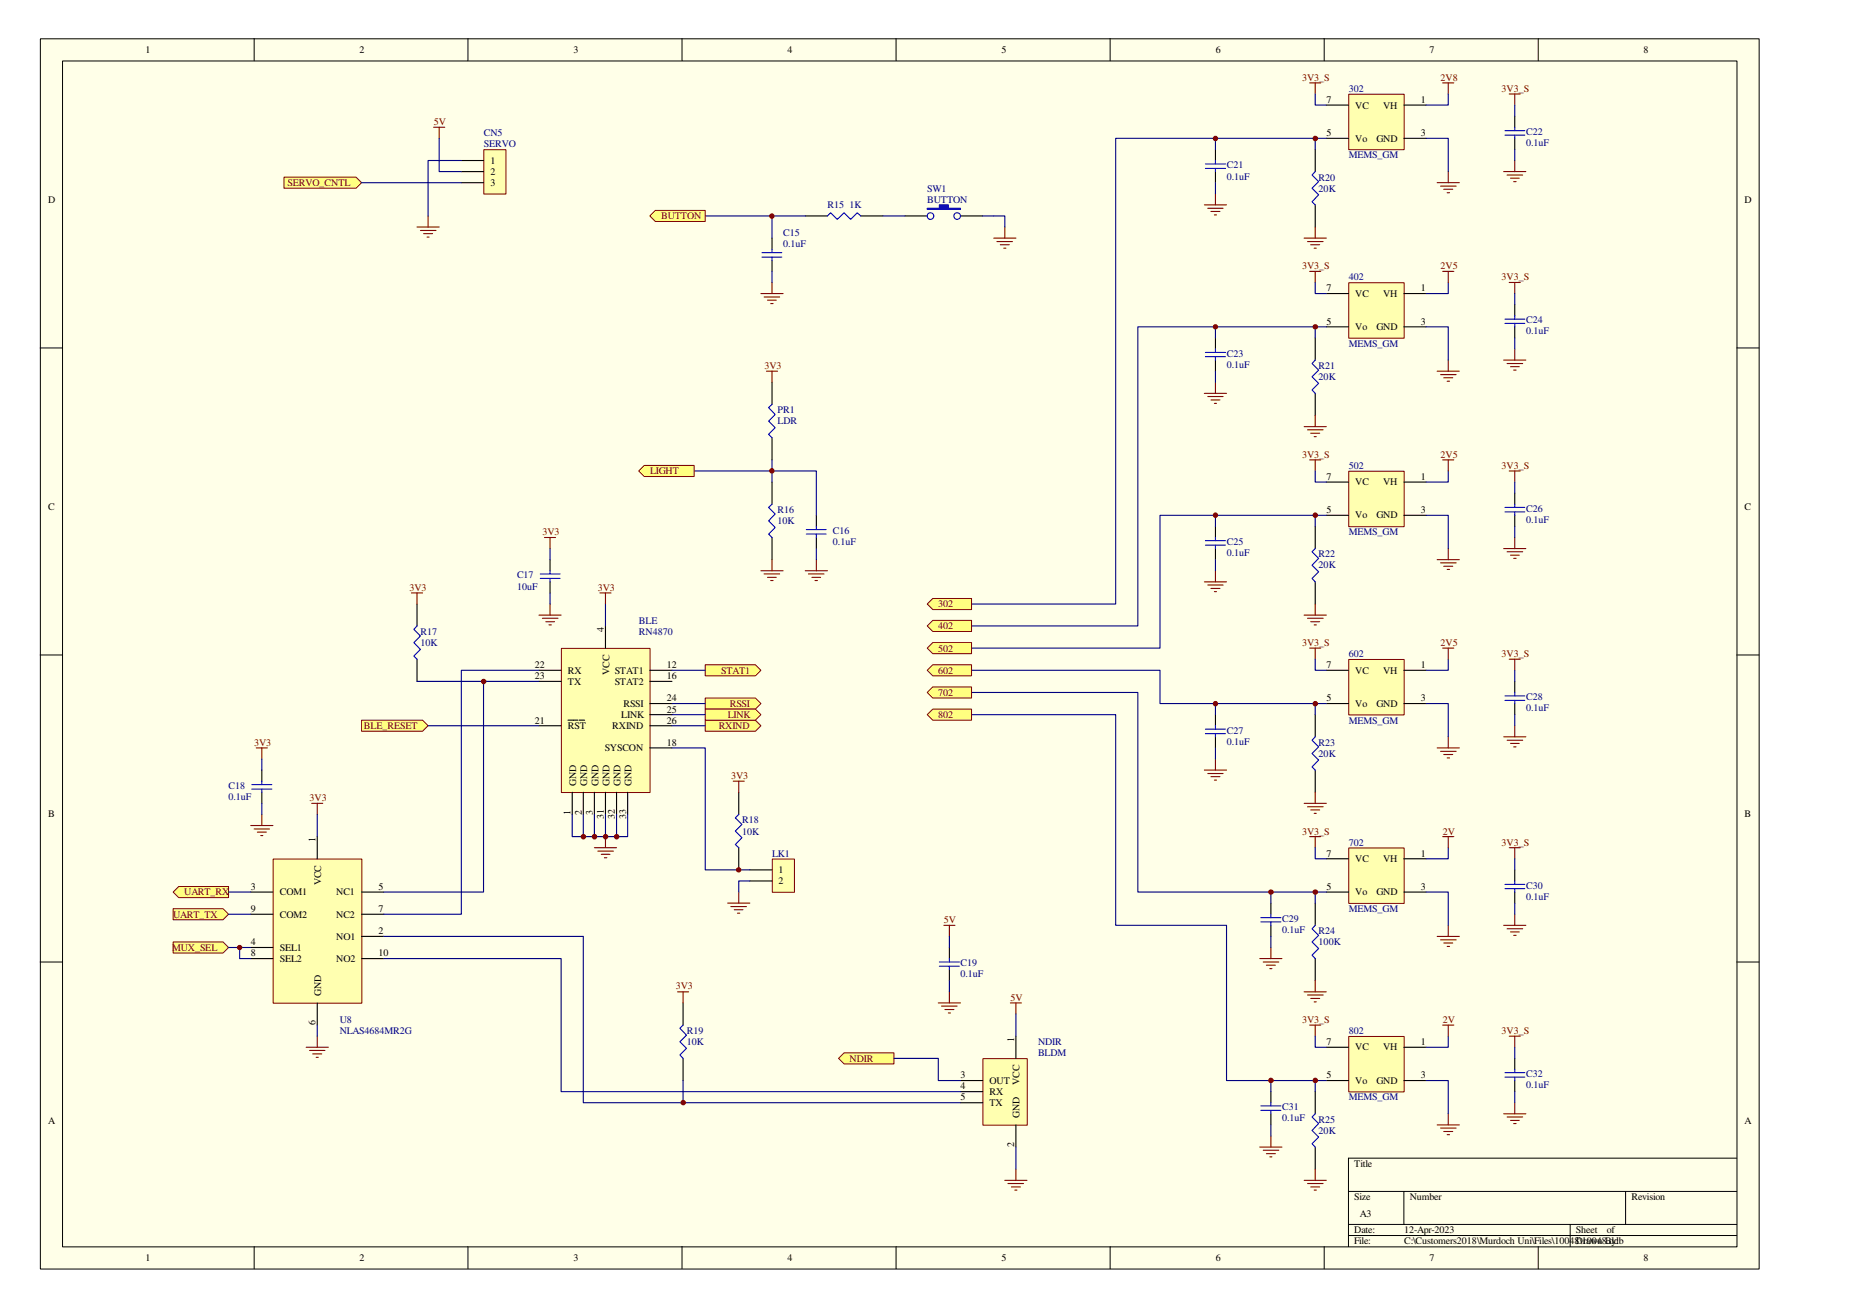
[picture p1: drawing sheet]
<svg xmlns="http://www.w3.org/2000/svg" width="297mm" height="210mm" viewBox="0 0 297 210" stroke-linecap="round" stroke-linejoin="round" font-family="sans-serif">
<path d="M6.5 6.2h275.6v197.3h-275.6z" fill="#ffffe8"/>
<g fill="none" stroke="#000" stroke-width=".16">
<path d="M6.5 6.2h275.6v197.3h-275.6zM10 9.8h268.6v190.1h-268.6zM40.8 6.2v3.5M75.1 6.2v3.5M109.4 6.2v3.5M143.7 6.2v3.5M178.1 6.2v3.5M212.4 6.2v3.5M246.7 6.2v3.5M6.4 55.8h3.6M278.5 55.8h3.6M6.4 105h3.6"/>
<path d="M278.5 105h3.6M6.4 154.3h3.6M278.5 154.3h3.6M40.8 199.9v3.6M75.1 199.9v3.6M109.4 199.9v3.6M143.7 199.9v3.6M178.1 199.9v3.6M212.4 199.9v3.6M216.3 191.1h62.2M216.3 196.3h62.2M216.3 198.1h62.2"/>
<path d="M225.2 191.1v5.2M246.7 199.9v3.6M251.8 196.3v3.6M260.7 191.1v5.2M278.5 185.7h-62.2v14.2"/>
</g>
<path d="M216.4 75.6h8.8v8.9h-8.8z" fill="#ffffb0"/>
<path d="M216.3 75.6h8.9v8.9h-8.9z" fill="none" stroke="#800000" stroke-width=".16"/>
<path d="M212.7 77.3h3.6M225.2 77.3h3.5M212.7 82.6h3.6M225.2 82.6h3.5" fill="none" stroke="#000" stroke-width=".18"/>
<path d="M216.4 45.4h8.8v8.8h-8.8z" fill="#ffffb0"/>
<path d="M216.3 45.3h8.9v8.9h-8.9z" fill="none" stroke="#800000" stroke-width=".16"/>
<path d="M212.7 47.1h3.6M212.7 52.4h3.6M225.2 47.1h3.5M225.2 52.4h3.5" fill="none" stroke="#000" stroke-width=".18"/>
<path d="M216.4 15.2h8.8v8.8h-8.8z" fill="#ffffb0"/>
<path d="M216.3 15.1h8.9v8.9h-8.9z" fill="none" stroke="#800000" stroke-width=".16"/>
<path d="M212.7 16.8h3.6M225.2 16.8h3.5M212.7 22.2h3.6M225.2 22.2h3.5" fill="none" stroke="#000" stroke-width=".18"/>
<path d="M216.4 166.2h8.8v8.9h-8.8z" fill="#ffffb0"/>
<path d="M216.3 166.2h8.9v8.9h-8.9z" fill="none" stroke="#800000" stroke-width=".16"/>
<path d="M212.7 167.9h3.6M212.7 173.3h3.6M225.2 167.9h3.5M225.2 173.3h3.5" fill="none" stroke="#000" stroke-width=".18"/>
<path d="M216.4 136h8.8v8.9h-8.8z" fill="#ffffb0"/>
<path d="M216.3 136h8.9v8.9h-8.9z" fill="none" stroke="#800000" stroke-width=".16"/>
<path d="M212.7 137.7h3.6M225.2 137.7h3.5M212.7 143h3.6M225.2 143h3.5" fill="none" stroke="#000" stroke-width=".18"/>
<path d="M216.4 105.8h8.8v8.8h-8.8z" fill="#ffffb0"/>
<path d="M216.3 105.7h8.9v8.9h-8.9z" fill="none" stroke="#800000" stroke-width=".16"/>
<g fill="none" stroke="#000" stroke-width=".18">
<path d="M242.9 18.6v1.8M194.9 24v1.7M194.9 27.5v1.8M210.9 24v3.5M210.9 32.9v3.5M242.9 22.2v1.8M194.9 54.2v1.8M194.9 57.7v1.8M210.9 54.2v3.5M242.9 48.9v1.7M242.9 52.4v1.8M210.9 63.1v3.5"/>
<path d="M242.9 79.1v1.8M194.9 84.4v1.8M194.9 88v1.7M210.9 84.4v3.6M210.9 93.3v3.6M242.9 82.6v1.8M194.9 114.6v1.8M194.9 118.2v1.7M210.9 114.6v3.6M212.7 107.5h3.6M212.7 112.8h3.6M225.2 107.5h3.5"/>
<path d="M225.2 112.8h3.5M242.9 109.3v1.7M242.9 112.8v1.8M210.9 123.5v3.5M242.9 139.5v1.8M203.8 144.8v1.8M203.8 148.4v1.8M210.9 144.8v3.6M210.9 153.7v3.6M242.9 143v1.8M203.8 175v1.8M203.8 178.6v1.8"/>
<path d="M210.9 175v3.6M242.9 169.7v1.8M242.9 173.3v1.7M210.9 183.9v3.6"/>
</g>
<g fill="none" stroke="#00f" stroke-width=".18">
<path d="M193.3 27h3.3M193.3 26.3h3.3M194.9 25.7v.6M194.9 27v.5M210.9 27.5l-.5 .6 1.1 1-1.1 1.1 1.1 1-1.1 1.1 .5 .6M241.4 21.7h3.2M241.4 21h3.2M242.9 20.4v.6M242.9 21.7v.5M193.3 57.2h3.3M193.3 56.5h3.3M194.9 56v.5"/>
<path d="M194.9 57.2v.5M210.9 57.7l-.5 .6 1.1 1.1-1.1 1 1.1 1.1-1.1 1 .5 .6M241.4 51.9h3.2M241.4 51.2h3.2M242.9 50.6v.6M242.9 51.9v.5M193.3 87.4h3.3M193.3 86.7h3.3M194.9 86.2v.5M194.9 87.4v.6M210.9 88l-.5 .5 1.1 1-1.1 1.1 1.1 1.1-1.1 1.1 .5 .5M241.4 82.1h3.2"/>
<path d="M241.4 81.4h3.2M242.9 80.9v.5M242.9 82.1v.5M193.3 117.6h3.3M193.3 116.9h3.3M194.9 116.4v.5M194.9 117.6v.6M210.9 118.2l-.5 .5 1.1 1.1-1.1 1 1.1 1.1-1.1 1.1 .5 .5M241.4 112.3h3.2M241.4 111.6h3.2M242.9 111v.6M242.9 112.3v.5"/>
<path d="M202.2 147.8h3.2M202.2 147.2h3.2M203.8 146.6v.6M203.8 147.8v.6M210.9 148.4l-.5 .5 1.1 1.1-1.1 1 1.1 1.1-1.1 1.1 .5 .5M241.4 142.5h3.2M241.4 141.8h3.2M242.9 141.3v.5M242.9 142.5v.5M202.2 178.1h3.2M202.2 177.3h3.2M203.8 176.8v.5"/>
<path d="M203.8 178.1v.5M210.9 178.6l-.5 .5 1.1 1.1-1.1 1.1 1.1 1-1.1 1.1 .5 .5M241.4 172.7h3.2M241.4 172h3.2M242.9 171.5v.5M242.9 172.7v.6"/>
</g>
<g fill="none" stroke="#800000" stroke-width=".18">
<path d="M210.1 13.3h1.7M210.9 13.3v1.8M231.4 13.3h1.8M232.3 13.3v1.8M242.1 15.1h1.7M242.9 15.1v1.7M193.2 32.9h3.5M193.7 33.4h2.5M194.2 33.9h1.5M194.8 34.5h.3M194.9 31.1v1.8M209.2 38.2h3.5"/>
<path d="M209.7 38.7h2.5M210.2 39.2h1.5M210.8 39.8h.3M210.9 36.4v1.8M230.5 29.3h3.6M231.1 29.8h2.5M231.6 30.4h1.4M232.1 30.9h.4M232.3 27.5v1.8M241.2 27.5h3.5M241.7 28.1h2.5M242.3 28.6h1.4"/>
<path d="M242.8 29.1h.4M242.9 25.7v1.8M210.1 43.5h1.7M210.9 43.5v1.8M230.5 59.5h3.6M231.4 43.5h1.8M232.3 43.5v1.8M232.3 57.7v1.8M241.2 57.7h3.5M241.7 58.3h2.5M242.1 45.3h1.7M242.3 58.8h1.4"/>
<path d="M242.8 59.4h.4M242.9 45.3v1.8M242.9 56v1.7M193.2 63.1h3.5M193.7 63.6h2.5M194.2 64.1h1.5M194.8 64.7h.3M194.9 61.3v1.8M209.2 68.4h3.5M209.7 68.9h2.5M210.1 73.7h1.7M210.2 69.5h1.5"/>
<path d="M210.8 70h.3M210.9 66.6v1.8M210.9 73.7v1.8M231.1 60.1h2.5M231.4 73.7h1.8M231.6 60.6h1.4M232.1 61.1h.4M232.3 73.7v1.8M242.1 75.5h1.7M242.9 75.5v1.8M193.2 93.3h3.5M193.7 93.8h2.5"/>
<path d="M194.2 94.4h1.5M194.8 94.9h.3M194.9 91.5v1.8M209.2 98.6h3.5M209.7 99.1h2.5M210.2 99.7h1.5M210.9 96.9v1.7M230.5 89.7h3.6M231.1 90.3h2.5M231.6 90.8h1.4M232.1 91.3h.4M232.3 88v1.7"/>
<path d="M241.2 88h3.5M241.7 88.5h2.5M242.3 89h1.4M242.8 89.5h.4M242.9 86.2v1.8M210.1 103.9h1.7M210.8 100.2h.3M210.9 103.9v1.8M230.5 119.9h3.6M231.4 103.9h1.8M232.3 103.9v1.8M232.3 118.2v1.7"/>
<path d="M241.2 118.2h3.5M241.7 118.7h2.5M242.1 105.7h1.7M242.3 119.2h1.4M242.8 119.8h.4M242.9 105.7v1.8M242.9 116.4v1.8M193.2 123.5h3.5M193.7 124h2.5M194.2 124.5h1.5M194.8 125.1h.3M194.9 121.7v1.8"/>
<path d="M209.2 128.8h3.5M209.7 129.4h2.5M210.1 134.2h1.7M210.2 129.9h1.5M210.8 130.4h.3M210.9 127v1.8M210.9 134.2v1.7M231.1 120.5h2.5M231.4 134.2h1.8M231.6 121h1.4M232.1 121.5h.4M232.3 134.2v1.7"/>
<path d="M242.1 135.9h1.7M242.9 135.9v1.8M202.1 153.7h3.5M202.6 154.3h2.5M203.1 154.8h1.5M203.7 155.3h.3M203.8 151.9v1.8M209.2 159h3.5M209.7 159.6h2.5M210.9 157.3v1.7M230.5 150.2h3.6M231.1 150.7h2.5"/>
<path d="M231.6 151.2h1.4M232.1 151.8h.4M232.3 148.4v1.8M241.2 148.4h3.5M241.7 148.9h2.5M242.3 149.4h1.4M242.8 150h.4M242.9 146.6v1.8M210.1 164.4h1.7M210.2 160.1h1.5M210.8 160.7h.3M210.9 164.4v1.8"/>
<path d="M231.4 164.4h1.8M232.3 164.4v1.8M232.3 178.6v1.8M241.2 178.6h3.5M241.7 179.1h2.5M242.1 166.2h1.7M242.3 179.7h1.4M242.9 166.2v1.7M242.9 176.8v1.8M202.1 183.9h3.5M202.6 184.4h2.5M203.1 185h1.5"/>
<path d="M203.7 185.5h.3M203.8 182.2v1.7M209.2 189.3h3.5M209.7 189.8h2.5M210.2 190.3h1.5M210.8 190.8h.3M210.9 187.5v1.8M230.5 180.4h3.6M231.1 180.9h2.5M231.6 181.4h1.4M232.1 181.9h.4M242.8 180.2h.4"/>
</g>
<g fill="none" stroke="#000080" stroke-width=".18">
<path d="M210.9 15.1v1.7h1.8M232.3 15.1v1.7h-3.6M242.9 16.8v1.8M194.9 22.2v1.8M194.9 29.3v1.8M210.9 22.2h-32v74.7h-23.1M212.7 22.2h-1.8v1.8M228.7 22.2h3.6v5.3M242.9 24v1.7M194.9 52.4v1.8M194.9 59.5v1.8M210.9 45.3v1.8h1.8"/>
<path d="M210.9 52.4h-28.4v48h-26.7M212.7 52.4h-1.8v1.8M228.7 52.4h3.6v5.3M232.3 45.3v1.8h-3.6M242.9 47.1v1.8M242.9 54.2v1.8M210.9 75.5v1.8h1.8M232.3 75.5v1.8h-3.6M242.9 77.3v1.8M194.9 82.6v1.8M194.9 89.7v1.8M210.9 82.6h-24.8v21.3h-30.3"/>
<path d="M212.7 82.6h-1.8v1.8M228.7 82.6h3.6v5.4M242.9 84.4v1.8M155.8 107.5h30.3v5.3h24.8M155.8 111h26.7v32h28.4M155.8 114.6h23.1v33.8h17.8v24.9h14.2M194.9 112.8v1.8M194.9 119.9v1.8M210.9 105.7v1.8h1.8M212.7 112.8h-1.8v1.8M228.7 112.8h3.6v5.4M232.3 105.7v1.8h-3.6"/>
<path d="M242.9 107.5v1.8M242.9 114.6v1.8M210.9 135.9v1.8h1.8M232.3 135.9v1.8h-3.6M242.9 137.7v1.8M203.8 143v1.8M203.8 150.2v1.7M212.7 143h-1.8v1.8M228.7 143h3.6v5.4M242.9 144.8v1.8M203.8 173.3v1.7M210.9 166.2v1.7h1.8"/>
<path d="M212.7 173.3h-1.8v1.7M228.7 173.3h3.6v5.3M232.3 166.2v1.7h-3.6M242.9 167.9v1.8M242.9 175v1.8M203.8 180.4v1.8"/>
</g>
<path d="M148.7 96.9l.9-.9h6.2v1.7h-6.2z" fill-rule="evenodd" fill="#ffff80"/>
<path d="M148.7 96.9l.9-.9h6.2v1.7h-6.2z" fill="none" stroke="#800000" stroke-width=".16"/>
<path d="M148.7 100.4l.9-.9h6.2v1.8h-6.2z" fill-rule="evenodd" fill="#ffff80"/>
<path d="M148.7 100.4l.9-.9h6.2v1.8h-6.2z" fill="none" stroke="#800000" stroke-width=".16"/>
<path d="M148.7 103.9l.9-.9h6.2v1.8h-6.2z" fill-rule="evenodd" fill="#ffff80"/>
<path d="M148.7 103.9l.9-.9h6.2v1.8h-6.2z" fill="none" stroke="#800000" stroke-width=".16"/>
<path d="M148.7 107.5l.9-.9h6.2v1.8h-6.2z" fill-rule="evenodd" fill="#ffff80"/>
<path d="M148.7 107.5l.9-.9h6.2v1.8h-6.2z" fill="none" stroke="#800000" stroke-width=".16"/>
<path d="M148.7 111l.9-.8h6.2v1.7h-6.2z" fill-rule="evenodd" fill="#ffff80"/>
<path d="M148.7 111l.9-.8h6.2v1.7h-6.2z" fill="none" stroke="#800000" stroke-width=".16"/>
<path d="M148.7 114.6l.9-.9h6.2v1.8h-6.2z" fill-rule="evenodd" fill="#ffff80"/>
<path d="M148.7 114.6l.9-.9h6.2v1.8h-6.2z" fill="none" stroke="#800000" stroke-width=".16"/>
<path d="M134.5 169.7l.9-.9h8v1.8h-8z" fill-rule="evenodd" fill="#ffff80"/>
<path d="M134.5 169.7l.9-.9h8v1.8h-8z" fill="none" stroke="#800000" stroke-width=".16"/>
<path d="M161.2 189.3h3.5M161.7 189.8h2.5M162.2 190.3h1.5M162.8 190.8h.3M162.9 187.5v1.8" fill="none" stroke="#800000" stroke-width=".18"/>
<path d="M157.7 169.8h7.1v10.6h-7.1z" fill="#ffffb0"/>
<path d="M157.6 169.8h7.2v10.6h-7.2z" fill="none" stroke="#800000" stroke-width=".16"/>
<path d="M154 173.3h3.6M154 175h3.6M154 176.8h3.6M162.9 166.2v3.5M162.9 180.4v3.5" fill="none" stroke="#000" stroke-width=".18"/>
<path d="M162 160.8h1.8M162.9 160.8v1.8" fill="none" stroke="#800000" stroke-width=".18"/>
<path d="M162.9 162.6v3.6M162.9 183.9v3.6" fill="none" stroke="#000080" stroke-width=".18"/>
<circle cx="211" cy="173.2" r=".37" fill="#800000"/>
<circle cx="211" cy="173.2" r=".37" fill="none" stroke="#800000" stroke-width=".16"/>
<circle cx="203.8" cy="173.2" r=".37" fill="#800000"/>
<circle cx="203.8" cy="173.2" r=".37" fill="none" stroke="#800000" stroke-width=".16"/>
<circle cx="211" cy="143" r=".36" fill="#800000"/>
<circle cx="211" cy="143" r=".36" fill="none" stroke="#800000" stroke-width=".16"/>
<circle cx="203.9" cy="143" r=".36" fill="#800000"/>
<circle cx="203.9" cy="143" r=".36" fill="none" stroke="#800000" stroke-width=".16"/>
<circle cx="211" cy="112.8" r=".37" fill="#800000"/>
<circle cx="211" cy="112.8" r=".37" fill="none" stroke="#800000" stroke-width=".16"/>
<circle cx="194.9" cy="112.8" r=".35" fill="#800000"/>
<circle cx="194.9" cy="112.8" r=".35" fill="none" stroke="#800000" stroke-width=".16"/>
<circle cx="211" cy="22.2" r=".37" fill="#800000"/>
<circle cx="211" cy="22.2" r=".37" fill="none" stroke="#800000" stroke-width=".16"/>
<circle cx="194.9" cy="22.2" r=".35" fill="#800000"/>
<circle cx="194.9" cy="22.2" r=".35" fill="none" stroke="#800000" stroke-width=".16"/>
<circle cx="211" cy="52.4" r=".36" fill="#800000"/>
<circle cx="211" cy="52.4" r=".36" fill="none" stroke="#800000" stroke-width=".16"/>
<circle cx="194.9" cy="52.4" r=".35" fill="#800000"/>
<circle cx="194.9" cy="52.4" r=".35" fill="none" stroke="#800000" stroke-width=".16"/>
<circle cx="211" cy="82.6" r=".37" fill="#800000"/>
<circle cx="211" cy="82.6" r=".37" fill="none" stroke="#800000" stroke-width=".16"/>
<circle cx="194.9" cy="82.6" r=".35" fill="#800000"/>
<circle cx="194.9" cy="82.6" r=".35" fill="none" stroke="#800000" stroke-width=".16"/>
<path d="M145.2 34.6h3.5M154 34.6h3.6" fill="none" stroke="#000" stroke-width=".18"/>
<path d="M148.7 33.4h2v-.5h1.4v.5h1.9v.2h-5.3z" fill-rule="evenodd" fill="#00f"/>
<g fill="none" stroke="#00f" stroke-width=".18">
<path d="M123.8 40v.5M132.7 34.6l.5-.5 1.1 1.1 1.1-1.1 1 1.1 1.1-1.1 .5 .5M148.7 33.4h2v-.5h1.4v.5h1.9v.2h-5.3zM122.2 41.2h3.2M122.2 40.5h3.2M123.8 41.2v.5"/>
<circle cx="149.2" cy="34.6" r=".54"/>
<circle cx="153.5" cy="34.6" r=".54"/>
</g>
<path d="M123.8 38.2v1.8M129.2 34.6h3.5M138 34.6h3.6M123.8 41.7v1.8" fill="none" stroke="#000" stroke-width=".18"/>
<path d="M113.1 34.6h16.1M123.8 34.6v3.6M141.6 34.6h3.6M157.6 34.6h3.6v1.8M123.8 43.5v1.8" fill="none" stroke="#000080" stroke-width=".18"/>
<path d="M159.4 38.2h3.5M159.9 38.7h2.5M160.4 39.2h1.5M161 39.8h.3M161.2 36.4v1.8M122 47.1h3.6M122.6 47.6h2.5M123.1 48.1h1.4M123.6 48.7h.4M123.8 45.3v1.8" fill="none" stroke="#800000" stroke-width=".18"/>
<path d="M104.2 34.6l.9-.9h8v1.8h-8z" fill-rule="evenodd" fill="#ffff80"/>
<path d="M104.2 34.6l.9-.9h8v1.8h-8z" fill="none" stroke="#800000" stroke-width=".16"/>
<path d="M111.3 75.5h12.5M123.8 73.7v3.6M143.4 169.7h7.1v3.6h3.5" fill="none" stroke="#000080" stroke-width=".18"/>
<path d="M123.8 61.3v3.6M123.8 70.2v3.5M123.8 77.3v3.6M123.8 86.2v3.5" fill="none" stroke="#000" stroke-width=".18"/>
<path d="M123.8 64.9l-.5 .5 1 1.1-1 1 1 1.1-1 1 .5 .6M123.8 80.9l-.5 .5 1 1-1 1.1 1 1.1-1 1 .5 .6" fill="none" stroke="#00f" stroke-width=".18"/>
<path d="M122.9 59.5h1.8M123.8 59.5v1.8M122 91.5h3.6M122.6 92h2.5M123.1 92.6h1.4M123.6 93.1h.4M123.8 89.7v1.8" fill="none" stroke="#800000" stroke-width=".18"/>
<path d="M102.4 75.5l.9-.9h8v1.8h-8z" fill-rule="evenodd" fill="#ffff80"/>
<path d="M102.4 75.5l.9-.9h8v1.8h-8z" fill="none" stroke="#800000" stroke-width=".16"/>
<path d="M66.9 36.4h3.5M67.4 37h2.5M67.9 37.5h1.5M68.5 38h.3M68.7 34.6v1.8M69.6 20.4h1.7M70.4 20.4v1.8" fill="none" stroke="#800000" stroke-width=".18"/>
<path d="M77.6 24h3.5v7.1h-3.5z" fill="#ffffb0"/>
<path d="M77.6 24h3.5v7.1h-3.5z" fill="none" stroke="#800000" stroke-width=".16"/>
<path d="M74 25.7h3.6M74 27.5h3.6M74 29.3h3.6" fill="none" stroke="#000" stroke-width=".18"/>
<path d="M45.5 28.4h11.6l.9 .9-.9 .9h-11.6z" fill-rule="evenodd" fill="#ffff80"/>
<path d="M45.5 28.4h11.6l.9 .9-.9 .9h-11.6z" fill="none" stroke="#800000" stroke-width=".16"/>
<path d="M58 29.3h16M70.4 22.2v5.3h3.6M74 25.7h-5.3v8.9" fill="none" stroke="#000080" stroke-width=".18"/>
<path d="M90.1 104h14.2v23.1h-14.2z" fill="#ffffb0"/>
<path d="M90 104h14.3v23.1h-14.3z" fill="none" stroke="#800000" stroke-width=".16"/>
<g fill="none" stroke="#000" stroke-width=".18">
<path d="M86.4 107.5h3.6M86.4 109.3h3.6M86.4 116.4h3.6M91.1 115.5h1.6M92.9 115.5h.9M97.1 100.4v3.5M104.2 107.5h3.6M104.2 109.3h3.6M104.2 119.9h3.6M104.2 114.6h3.6M104.2 116.4h3.6M104.2 112.8h3.6"/>
<path d="M91.8 127v3.6M93.6 127v3.6M95.3 127v3.6M97.1 127v3.6M98.9 127v3.6M100.7 127v3.6"/>
</g>
<path d="M43.9 137.8h14.1v23.1h-14.1z" fill="#ffffb0"/>
<path d="M43.8 137.8h14.2v23.1h-14.2z" fill="none" stroke="#800000" stroke-width=".16"/>
<path d="M50.9 134.2v3.5M40.2 143h3.6M40.2 146.6h3.6M40.2 153.7h3.6M40.2 151.9h3.6M58 143h3.5M58 146.6h3.5M58 153.7h3.5M58 150.2h3.5M152.3 151.9v1.8M152.3 155.5v1.8M50.9 160.8v3.6" fill="none" stroke="#000" stroke-width=".18"/>
<path d="M150.7 154.9h3.2M150.7 154.3h3.2M152.3 153.7v.6M152.3 154.9v.6" fill="none" stroke="#00f" stroke-width=".18"/>
<path d="M151.4 148.4h1.8M152.3 148.4v1.8M152.3 159v1.8M150.5 160.8h3.5M151 161.3h2.5M151.6 161.9h1.4M152.1 162.4h.3" fill="none" stroke="#800000" stroke-width=".18"/>
<path d="M152.3 150.2v1.7M152.3 157.3v1.7" fill="none" stroke="#000080" stroke-width=".18"/>
<path d="M28.7 142.2h8v1.7h-8l-.9-.9z" fill-rule="evenodd" fill="#ffff80"/>
<path d="M28.7 142.2h8v1.7h-8l-.9-.9z" fill="none" stroke="#800000" stroke-width=".16"/>
<path d="M27.8 145.7h8l.9 .9-.9 .9h-8z" fill-rule="evenodd" fill="#ffff80"/>
<path d="M27.8 145.7h8l.9 .9-.9 .9h-8z" fill="none" stroke="#800000" stroke-width=".16"/>
<path d="M42 121.7v1.8M42 128.8v1.8M50.9 130.6v3.6M91.8 130.6v3.6h8.9v-3.6M98.9 130.6v3.6M36.7 146.6h3.5M36.7 143h3.5M50.9 164.4v1.8" fill="none" stroke="#000080" stroke-width=".18"/>
<path d="M42 123.5v1.8M42 127v1.8" fill="none" stroke="#000" stroke-width=".18"/>
<path d="M40.4 126.5h3.2M40.4 125.8h3.2M42 125.3v.5M42 126.5v.5" fill="none" stroke="#00f" stroke-width=".18"/>
<g fill="none" stroke="#800000" stroke-width=".18">
<path d="M41.1 119.9h1.8M42 119.9v1.8M40.2 132.4h3.6M40.8 132.9h2.4M41.3 133.4h1.4M41.8 134h.4M42 130.6v1.8M50 128.8h1.8M50.9 128.8v1.8M95.3 135.9h3.6M95.9 136.5h2.5M96.4 137h1.4"/>
<path d="M96.9 137.5h.4M97.1 134.2v1.7M49.1 167.9h3.6M49.7 168.4h2.4M50.2 169h1.4M50.7 169.5h.4M50.9 166.2v1.7"/>
</g>
<circle cx="98.9" cy="134.2" r=".36" fill="#800000"/>
<circle cx="98.9" cy="134.2" r=".36" fill="none" stroke="#800000" stroke-width=".16"/>
<path d="M97.1 130.6v3.6" fill="none" stroke="#000080" stroke-width=".18"/>
<circle cx="97.1" cy="134.2" r=".36" fill="#800000"/>
<circle cx="97.1" cy="134.2" r=".36" fill="none" stroke="#800000" stroke-width=".16"/>
<path d="M95.3 130.6v3.6" fill="none" stroke="#000080" stroke-width=".18"/>
<circle cx="95.4" cy="134.2" r=".36" fill="#800000"/>
<circle cx="95.4" cy="134.2" r=".36" fill="none" stroke="#800000" stroke-width=".16"/>
<path d="M93.6 130.6v3.6" fill="none" stroke="#000080" stroke-width=".18"/>
<circle cx="93.6" cy="134.2" r=".36" fill="#800000"/>
<circle cx="93.6" cy="134.2" r=".36" fill="none" stroke="#800000" stroke-width=".16"/>
<path d="M88.2 89.7v1.8M88.2 93.3v1.8" fill="none" stroke="#000" stroke-width=".18"/>
<path d="M86.7 92.8h3.1M86.7 92h3.1M88.2 91.5v.5M88.2 92.8v.5" fill="none" stroke="#00f" stroke-width=".18"/>
<path d="M86.4 98.6h3.6M87 99.1h2.5M87.3 86.2h1.8M87.5 99.7h1.4M88.2 86.2v1.8M88.2 96.9v1.7M96.2 95.1h1.8M97.1 95.1v1.8M88.1 100.2h.3" fill="none" stroke="#800000" stroke-width=".18"/>
<path d="M88.2 88v1.7M88.2 95.1v1.8M97.1 96.9v3.5M86.4 109.3h-8.8v33.7h-16.1M86.4 107.5h-12.4v39.1h-12.5M61.5 153.7h28.5v21.3h64M61.5 150.2h32.1v26.6h60.4" fill="none" stroke="#000080" stroke-width=".18"/>
<path d="M113.1 106.6h8.1l.8 .9-.8 .9h-8.1z" fill-rule="evenodd" fill="#ffff80"/>
<path d="M113.1 106.6h8.1l.8 .9-.8 .9h-8.1z" fill="none" stroke="#800000" stroke-width=".16"/>
<path d="M58 115.5h9.8l.9 .9-.9 .9h-9.8z" fill-rule="evenodd" fill="#ffff80"/>
<path d="M58 115.5h9.8l.9 .9-.9 .9h-9.8z" fill="none" stroke="#800000" stroke-width=".16"/>
<path d="M68.7 116.4h17.7" fill="none" stroke="#000080" stroke-width=".18"/>
<path d="M113.1 111.9h8.1l.8 .9-.8 .9h-8.1z" fill-rule="evenodd" fill="#ffff80"/>
<path d="M113.1 111.9h8.1l.8 .9-.8 .9h-8.1z" fill="none" stroke="#800000" stroke-width=".16"/>
<path d="M113.1 115.5h8.1l.8 .9-.8 .9h-8.1z" fill-rule="evenodd" fill="#ffff80"/>
<path d="M113.1 115.5h8.1l.8 .9-.8 .9h-8.1z" fill="none" stroke="#800000" stroke-width=".16"/>
<path d="M113.1 113.7h8.1l.8 .9-.8 .9h-8.1z" fill-rule="evenodd" fill="#ffff80"/>
<path d="M113.1 113.7h8.1l.8 .9-.8 .9h-8.1z" fill="none" stroke="#800000" stroke-width=".16"/>
<path d="M107.8 107.5h5.3M107.8 112.8h5.3M107.8 114.6h5.3M107.8 116.4h5.3" fill="none" stroke="#000080" stroke-width=".18"/>
<path d="M27.8 151h8l.9 .9-.9 .9h-8z" fill-rule="evenodd" fill="#ffff80"/>
<path d="M27.8 151h8l.9 .9-.9 .9h-8z" fill="none" stroke="#800000" stroke-width=".16"/>
<path d="M36.7 151.9h3.5M38.4 151.9v1.8h1.8" fill="none" stroke="#000080" stroke-width=".18"/>
<circle cx="38.4" cy="151.9" r=".35" fill="#800000"/>
<circle cx="38.4" cy="151.9" r=".35" fill="none" stroke="#800000" stroke-width=".16"/>
<circle cx="123.8" cy="34.6" r=".36" fill="#800000"/>
<circle cx="123.8" cy="34.6" r=".36" fill="none" stroke="#800000" stroke-width=".16"/>
<path d="M123.9 137.8h3.5v5.3h-3.5z" fill="#ffffb0"/>
<path d="M123.9 137.8h3.5v5.3h-3.5z" fill="none" stroke="#800000" stroke-width=".16"/>
<path d="M118.5 127v3.6M118.5 135.9v3.6M120.3 139.5h3.5M120.3 141.3h3.5" fill="none" stroke="#000" stroke-width=".18"/>
<path d="M107.8 119.9h5.3v19.6h7.2M120.3 141.3h-1.8v1.7" fill="none" stroke="#000080" stroke-width=".18"/>
<path d="M116.7 144.8h3.6M117.2 145.4h2.5M117.8 145.9h1.4M118.3 146.4h.4M118.5 143v1.8" fill="none" stroke="#800000" stroke-width=".18"/>
<path d="M118.5 130.6l-.6 .5 1.1 1.1-1.1 1.1 1.1 1-1.1 1.1 .6 .5" fill="none" stroke="#00f" stroke-width=".18"/>
<circle cx="118.5" cy="139.5" r=".35" fill="#800000"/>
<circle cx="118.5" cy="139.5" r=".35" fill="none" stroke="#800000" stroke-width=".16"/>
<path d="M129.2 91.5h3.5M129.7 92h2.5M130.2 92.6h1.4M130.7 93.1h.4M130.9 89.7v1.8M117.6 125.3h1.8M118.5 125.3v1.7" fill="none" stroke="#800000" stroke-width=".18"/>
<path d="M130.9 82.6v1.8M130.9 86.2v1.8" fill="none" stroke="#000" stroke-width=".18"/>
<path d="M129.3 85.6h3.2M129.3 84.9h3.2M130.9 84.4v.5M130.9 85.6v.6" fill="none" stroke="#00f" stroke-width=".18"/>
<path d="M123.8 75.5h7.1v7.1M130.9 88v1.7" fill="none" stroke="#000080" stroke-width=".18"/>
<circle cx="123.8" cy="75.5" r=".36" fill="#800000"/>
<circle cx="123.8" cy="75.5" r=".36" fill="none" stroke="#800000" stroke-width=".16"/>
<path d="M109.6 160.8v3.6M109.6 169.7v3.6" fill="none" stroke="#000" stroke-width=".18"/>
<path d="M109.6 164.4l-.6 .5 1.1 1.1-1.1 1 1.1 1.1-1.1 1.1 .6 .5" fill="none" stroke="#00f" stroke-width=".18"/>
<path d="M108.7 159h1.7M109.6 159v1.8" fill="none" stroke="#800000" stroke-width=".18"/>
<path d="M109.6 173.3v3.5" fill="none" stroke="#000080" stroke-width=".18"/>
<circle cx="109.6" cy="176.8" r=".36" fill="#800000"/>
<circle cx="109.6" cy="176.8" r=".36" fill="none" stroke="#800000" stroke-width=".16"/>
<path d="M66.9 96.9v3.5M66.9 105.7v3.6" fill="none" stroke="#000" stroke-width=".18"/>
<path d="M66.9 100.4l-.5 .5 1 1.1-1 1 1 1.1-1 1.1 .5 .5" fill="none" stroke="#00f" stroke-width=".18"/>
<path d="M66 95.1h1.8M66.9 95.1v1.8" fill="none" stroke="#800000" stroke-width=".18"/>
<path d="M66.9 109.3h10.7" fill="none" stroke="#000080" stroke-width=".18"/>
<circle cx="77.6" cy="109.3" r=".36" fill="#800000"/>
<circle cx="77.6" cy="109.3" r=".36" fill="none" stroke="#800000" stroke-width=".16"/>
<g font-size="1.6">
<text x="23.3" y="8.5">1</text>
<text x="57.7" y="8.5">2</text>
<text x="92" y="8.5">3</text>
<text x="126.3" y="8.5">4</text>
<text x="160.7" y="8.5">5</text>
<text x="195" y="8.5">6</text>
<text x="229.3" y="8.5">7</text>
<text x="263.6" y="8.5">8</text>
<text x="212.8" y="16.5">7</text>
<text x="217.4" y="17.4">VC</text>
<text x="221.8" y="17.4">VH</text>
<text x="227.9" y="16.5">1</text>
<text x="212.8" y="21.8">5</text>
<text x="217.4" y="22.7">Vo</text>
<text x="220.8" y="22.7">GND</text>
<text x="227.9" y="21.8">3</text>
<text x="78.7" y="26.3">1</text>
<text x="78.7" y="28.1">2</text>
<text x="78.7" y="29.8">3</text>
<text x="7.7" y="32.5">D</text>
<text x="279.8" y="32.5">D</text>
<text x="212.8" y="46.7">7</text>
<text x="217.4" y="47.6">VC</text>
<text x="221.8" y="47.6">VH</text>
<text x="227.9" y="46.7">1</text>
<text x="212.8" y="52.1">5</text>
<text x="217.4" y="52.9">Vo</text>
<text x="220.8" y="52.9">GND</text>
<text x="227.9" y="52.1">3</text>
<text x="212.8" y="76.9">7</text>
<text x="217.4" y="77.8">VC</text>
<text x="221.8" y="77.8">VH</text>
<text x="227.9" y="76.9">1</text>
<text x="7.7" y="81.7">C</text>
<text x="212.8" y="82.3">5</text>
<text x="217.4" y="83.1">Vo</text>
<text x="220.8" y="83.1">GND</text>
<text x="227.9" y="82.3">3</text>
<text x="279.8" y="81.7">C</text>
<text x="96.9" y="101.3" transform="rotate(-90 96.9 101.3)">4</text>
<text x="85.8" y="107.1">22</text>
<text x="106.9" y="107.1">12</text>
<text x="212.8" y="107.1">7</text>
<text x="227.9" y="107.1">1</text>
<text x="85.8" y="108.9">23</text>
<text x="91.1" y="108">RX</text>
<text x="91.1" y="109.8">TX</text>
<text x="97.7" y="108.2" transform="rotate(-90 97.7 108.2)">VCC</text>
<text x="98.6" y="108">STAT1</text>
<text x="98.6" y="109.8">STAT2</text>
<text x="100" y="113.4">RSSI</text>
<text x="106.9" y="108.9">16</text>
<text x="106.9" y="112.5">24</text>
<text x="212.8" y="112.5">5</text>
<text x="217.4" y="108">VC</text>
<text x="217.4" y="113.4">Vo</text>
<text x="220.8" y="113.4">GND</text>
<text x="221.8" y="108">VH</text>
<text x="227.9" y="112.5">3</text>
<text x="85.8" y="116">21</text>
<text x="91.1" y="116.9">RST</text>
<text x="98.2" y="116.9">RXIND</text>
<text x="99.6" y="115.1">LINK</text>
<text x="106.9" y="114.3">25</text>
<text x="106.9" y="119.6">18</text>
<text x="106.9" y="116">26</text>
<text x="97" y="120.5">SYSCON</text>
<text x="7.7" y="130.9">B</text>
<text x="91.5" y="130.6" transform="rotate(-90 91.5 130.6)">1</text>
<text x="92.4" y="126" transform="rotate(-90 92.4 126)">GND</text>
<text x="93.3" y="130.6" transform="rotate(-90 93.3 130.6)">2</text>
<text x="94.2" y="126" transform="rotate(-90 94.2 126)">GND</text>
<text x="95.1" y="130.6" transform="rotate(-90 95.1 130.6)">3</text>
<text x="96" y="126" transform="rotate(-90 96 126)">GND</text>
<text x="96.9" y="131.3" transform="rotate(-90 96.9 131.3)">31</text>
<text x="97.7" y="126" transform="rotate(-90 97.7 126)">GND</text>
<text x="98.6" y="131.3" transform="rotate(-90 98.6 131.3)">32</text>
<text x="99.5" y="126" transform="rotate(-90 99.5 126)">GND</text>
<text x="100.4" y="131.3" transform="rotate(-90 100.4 131.3)">33</text>
<text x="101.3" y="126" transform="rotate(-90 101.3 126)">GND</text>
<text x="279.8" y="130.9">B</text>
<text x="50.6" y="135.1" transform="rotate(-90 50.6 135.1)">1</text>
<text x="212.8" y="137.4">7</text>
<text x="227.9" y="137.4">1</text>
<text x="40.3" y="142.7">3</text>
<text x="44.9" y="143.6">COM1</text>
<text x="51.5" y="142" transform="rotate(-90 51.5 142)">VCC</text>
<text x="53.9" y="143.6">NC1</text>
<text x="60.7" y="142.7">5</text>
<text x="124.9" y="140">1</text>
<text x="124.9" y="141.8">2</text>
<text x="212.8" y="142.7">5</text>
<text x="217.4" y="138.3">VC</text>
<text x="217.4" y="143.6">Vo</text>
<text x="220.8" y="143.6">GND</text>
<text x="221.8" y="138.3">VH</text>
<text x="227.9" y="142.7">3</text>
<text x="40.3" y="146.3">9</text>
<text x="44.9" y="147.2">COM2</text>
<text x="53.9" y="147.2">NC2</text>
<text x="60.7" y="149.8">2</text>
<text x="60.7" y="146.3">7</text>
<text x="40.3" y="151.6">4</text>
<text x="40.3" y="153.3">8</text>
<text x="44.9" y="152.4">SEL1</text>
<text x="44.9" y="154.2">SEL2</text>
<text x="53.9" y="154.2">NO2</text>
<text x="53.9" y="150.7">NO1</text>
<text x="60.7" y="153.3">10</text>
<text x="51.5" y="159.8" transform="rotate(-90 51.5 159.8)">GND</text>
<text x="50.6" y="164.4" transform="rotate(-90 50.6 164.4)">6</text>
<text x="162.6" y="167" transform="rotate(-90 162.6 167)">1</text>
<text x="212.8" y="167.6">7</text>
<text x="227.9" y="167.6">1</text>
<text x="154" y="172.9">3</text>
<text x="158.7" y="173.8">OUT</text>
<text x="163.5" y="174" transform="rotate(-90 163.5 174)">VCC</text>
<text x="212.8" y="172.9">5</text>
<text x="217.4" y="168.4">VC</text>
<text x="217.4" y="173.8">Vo</text>
<text x="220.8" y="173.8">GND</text>
<text x="221.8" y="168.4">VH</text>
<text x="227.9" y="172.9">3</text>
<text x="154" y="174.7">4</text>
<text x="154" y="176.4">5</text>
<text x="158.7" y="175.6">RX</text>
<text x="158.7" y="177.3">TX</text>
<text x="163.5" y="179.3" transform="rotate(-90 163.5 179.3)">GND</text>
<text x="7.7" y="180.2">A</text>
<text x="162.6" y="183.9" transform="rotate(-90 162.6 183.9)">2</text>
<text x="279.8" y="180.2">A</text>
<text x="217.2" y="187.1">Title</text>
<text x="217.2" y="192.4">Size</text>
<text x="217.2" y="197.8">Date:</text>
<text x="218.1" y="195.1">A3</text>
<text x="225.2" y="197.8">12-Apr-2023</text>
<text x="226.1" y="192.4">Number</text>
<text x="252.8" y="197.8">Sheet</text>
<text x="257.7" y="197.8">of</text>
<text x="261.7" y="192.4">Revision</text>
<text x="23.3" y="202.2">1</text>
<text x="57.7" y="202.2">2</text>
<text x="92" y="202.2">3</text>
<text x="126.3" y="202.2">4</text>
<text x="160.7" y="202.2">5</text>
<text x="195" y="202.2">6</text>
<text x="217.2" y="199.6">File:</text>
<text x="225.2" y="199.6">C:\Customers2018\Murdoch Uni\Files\10048\10048.ddb</text>
<text x="229.3" y="202.2">7</text>
<text x="252.8" y="199.6">Drawn By:</text>
<text x="263.6" y="202.2">8</text>
</g>
<g font-size="1.6" fill="#800000">
<text x="208.8" y="13">3V3_S</text>
<text x="231.1" y="13">2V8</text>
<text x="240.8" y="14.7">3V3_S</text>
<text x="69.6" y="20.1">5V</text>
<text x="46.1" y="29.8">SERVO_CNTL</text>
<text x="106" y="35.2">BUTTON</text>
<text x="208.8" y="43.2">3V3_S</text>
<text x="231.1" y="43.2">2V5</text>
<text x="240.8" y="45">3V3_S</text>
<text x="122.6" y="59.1">3V3</text>
<text x="104.3" y="76">LIGHT</text>
<text x="208.8" y="73.4">3V3_S</text>
<text x="231.1" y="73.4">2V5</text>
<text x="240.8" y="75.1">3V3_S</text>
<text x="87" y="85.8">3V3</text>
<text x="65.7" y="94.7">3V3</text>
<text x="95.9" y="94.7">3V3</text>
<text x="150.5" y="97.4">302</text>
<text x="150.5" y="100.9">402</text>
<text x="150.5" y="104.5">502</text>
<text x="208.8" y="103.6">3V3_S</text>
<text x="231.1" y="103.6">2V5</text>
<text x="240.8" y="105.4">3V3_S</text>
<text x="115.7" y="108">STAT1</text>
<text x="117" y="113.4">RSSI</text>
<text x="150.5" y="108">602</text>
<text x="150.5" y="111.6">702</text>
<text x="40.8" y="119.6">3V3</text>
<text x="58.4" y="116.9">BLE_RESET</text>
<text x="115.3" y="116.9">RXIND</text>
<text x="116.7" y="115.1">LINK</text>
<text x="150.5" y="115.1">802</text>
<text x="117.3" y="124.9">3V3</text>
<text x="49.7" y="128.5">3V3</text>
<text x="208.8" y="133.8">3V3_S</text>
<text x="231.4" y="133.8">2V</text>
<text x="240.8" y="135.6">3V3_S</text>
<text x="29.5" y="143.6">UART_RX</text>
<text x="27.8" y="147.2">UART_TX</text>
<text x="151.4" y="148">5V</text>
<text x="27.6" y="152.4">MUX_SEL</text>
<text x="108.4" y="158.7">3V3</text>
<text x="162" y="160.4">5V</text>
<text x="208.8" y="164">3V3_S</text>
<text x="231.4" y="164">2V</text>
<text x="240.8" y="165.8">3V3_S</text>
<text x="136.3" y="170.2">NDIR</text>
</g>
<g font-size="1.6" fill="#000080">
<text x="216.3" y="14.7">302</text>
<text x="77.6" y="21.8">CN5</text>
<text x="77.6" y="23.6">SERVO</text>
<text x="244.8" y="21.7">C22</text>
<text x="244.8" y="23.5">0.1uF</text>
<text x="196.8" y="27">C21</text>
<text x="196.8" y="28.8">0.1uF</text>
<text x="211.5" y="29">R20</text>
<text x="216.3" y="25.4">MEMS_GM</text>
<text x="132.7" y="33.4">R15 1K</text>
<text x="148.7" y="32.5">BUTTON</text>
<text x="148.7" y="30.7">SW1</text>
<text x="211.5" y="30.7">20K</text>
<text x="125.6" y="37.8">C15</text>
<text x="125.6" y="39.6">0.1uF</text>
<text x="216.3" y="45">402</text>
<text x="244.8" y="51.9">C24</text>
<text x="244.8" y="53.6">0.1uF</text>
<text x="196.8" y="57.2">C23</text>
<text x="196.8" y="59">0.1uF</text>
<text x="211.5" y="59.1">R21</text>
<text x="216.3" y="55.6">MEMS_GM</text>
<text x="211.5" y="60.9">20K</text>
<text x="124.7" y="66.3">PR1</text>
<text x="124.7" y="68">LDR</text>
<text x="216.3" y="75.1">502</text>
<text x="124.7" y="82.3">R16</text>
<text x="244.8" y="82.1">C26</text>
<text x="244.8" y="83.9">0.1uF</text>
<text x="124.7" y="84">10K</text>
<text x="133.6" y="85.6">C16</text>
<text x="133.6" y="87.4">0.1uF</text>
<text x="196.8" y="87.4">C25</text>
<text x="196.8" y="89.2">0.1uF</text>
<text x="211.5" y="89.4">R22</text>
<text x="216.3" y="85.8">MEMS_GM</text>
<text x="82.9" y="92.8">C17</text>
<text x="82.9" y="94.5">10uF</text>
<text x="211.5" y="91.1">20K</text>
<text x="67.4" y="101.8">R17</text>
<text x="102.5" y="100">BLE</text>
<text x="102.5" y="101.8">RN4870</text>
<text x="67.4" y="103.6">10K</text>
<text x="216.3" y="105.4">602</text>
<text x="244.8" y="112.3">C28</text>
<text x="196.8" y="117.6">C27</text>
<text x="196.8" y="119.4">0.1uF</text>
<text x="211.5" y="119.6">R23</text>
<text x="216.3" y="116">MEMS_GM</text>
<text x="244.8" y="114.1">0.1uF</text>
<text x="211.5" y="121.4">20K</text>
<text x="36.7" y="126.5">C18</text>
<text x="36.7" y="128.3">0.1uF</text>
<text x="119" y="132">R18</text>
<text x="119" y="133.8">10K</text>
<text x="123.8" y="137.4">LK1</text>
<text x="216.3" y="135.6">702</text>
<text x="244.8" y="142.5">C30</text>
<text x="205.7" y="147.8">C29</text>
<text x="205.7" y="149.6">0.1uF</text>
<text x="211.5" y="149.8">R24</text>
<text x="216.3" y="146.3">MEMS_GM</text>
<text x="244.8" y="144.3">0.1uF</text>
<text x="154" y="154.9">C19</text>
<text x="211.5" y="151.6">100K</text>
<text x="154" y="156.7">0.1uF</text>
<text x="54.5" y="164">U8</text>
<text x="54.5" y="165.8">NLAS4684MR2G</text>
<text x="110.1" y="165.8">R19</text>
<text x="110.1" y="167.6">10K</text>
<text x="166.5" y="167.6">NDIR</text>
<text x="216.3" y="165.8">802</text>
<text x="166.5" y="169.3">BLDM</text>
<text x="244.8" y="172.7">C32</text>
<text x="205.7" y="178.1">C31</text>
<text x="205.7" y="179.8">0.1uF</text>
<text x="216.3" y="176.4">MEMS_GM</text>
<text x="244.8" y="174.5">0.1uF</text>
<text x="211.5" y="180">R25</text>
<text x="211.5" y="181.8">20K</text>
</g>
</svg>
